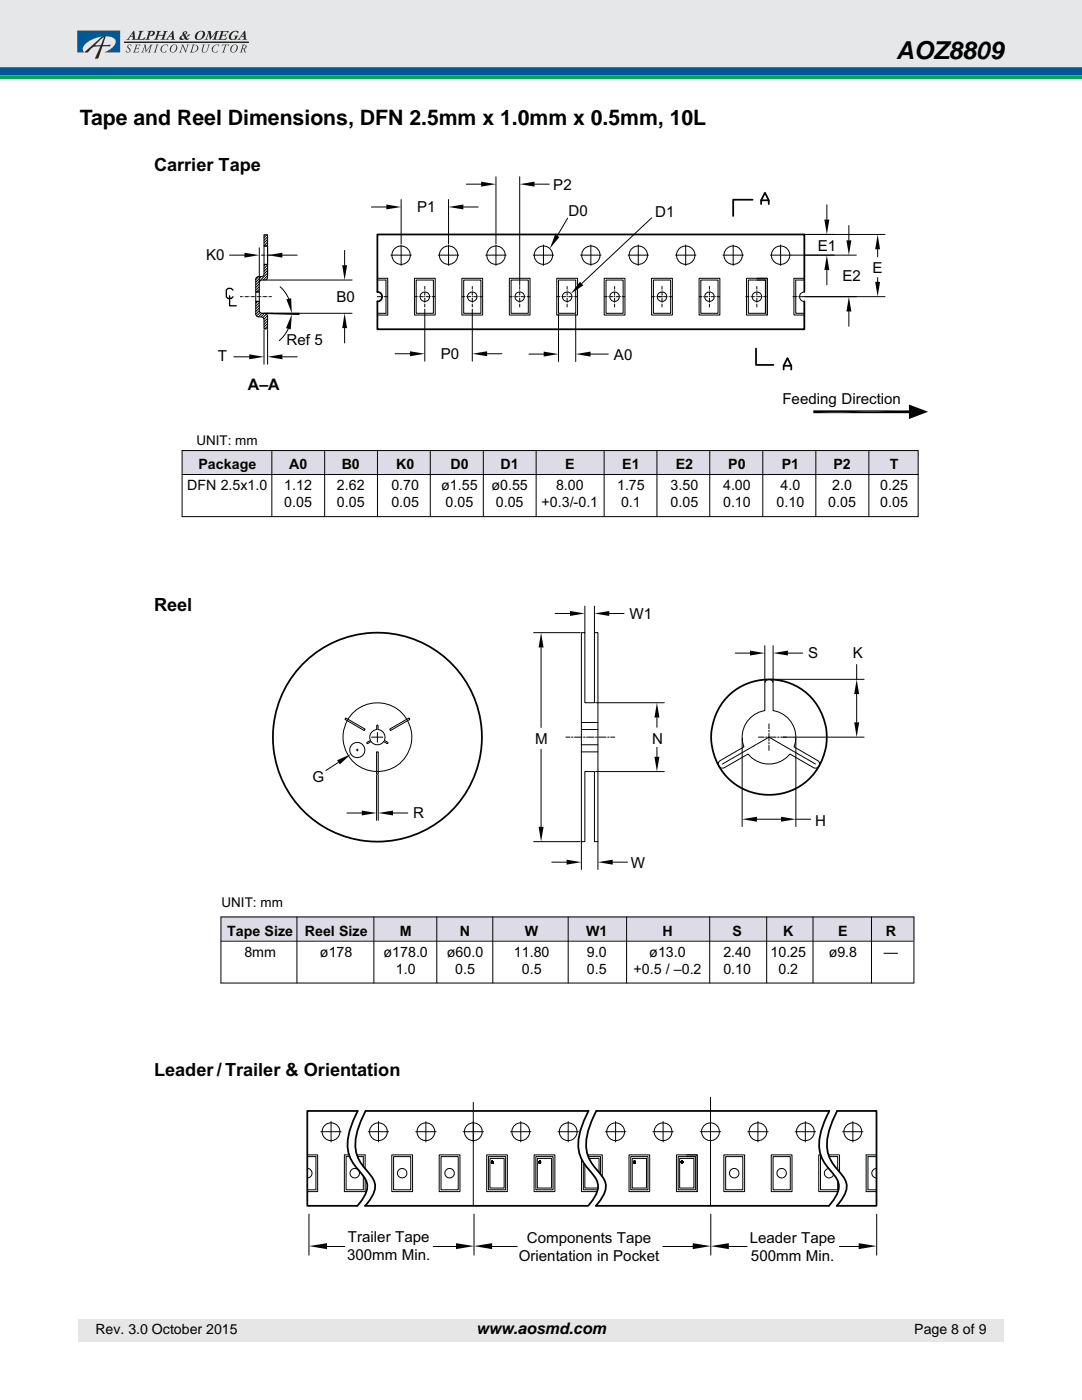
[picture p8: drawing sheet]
<svg xmlns="http://www.w3.org/2000/svg" width="216mm" height="279mm" viewBox="0 0 216 279" stroke-linecap="round" stroke-linejoin="round" font-family="sans-serif">
<path d="M0 14.2h215.9" fill="none" stroke="#005994" stroke-width="1.8" stroke-linecap="butt"/>
<path d="M-.1 -.1h216v13.5h-216z" fill="#e6e7e8"/>
<g fill="#252425">
<path d="M27.7 6.2h.9l-.3 .2-.5 1.4a1.3 1.3 0 0 0 1.2-.4l-.2 .5h-1.7a.59 .59 0 0 0 .5-.6l.3-.9z"/>
<path d="M29.5 6.2l.9-.1 .4 .2 .1 .2a.71 .71 0 0 1-1 .6l.1-.1a.46 .46 0 0 0 .5-.5l-.1-.2h-.3l-.5 1.5h.3v.1h-.9l.1-.1a1.88 1.88 0 0 0 .6-1.5h-.3z"/>
<path d="M31.3 6.2h.9l-.4 .1-.1 .7h.9l.2-.7-.2-.1h.9l-.4 .2-.4 1.4 .2 .1h-.9l.3-.1 .2-.7h-.1h-.8l-.2 .7 .2 .1h-.9l.3-.1 .3-.9 .1-.6z"/>
<path d="M41.4 6.2h.6l.2 1.2 .8-1.1a.48 .48 0 0 1 .7-.1l-.3 .2-.4 1.3 .2 .2h-.9l.4-.2 .3-1.2-1.1 1.4h-.1l-.1-1.4-.4 1.2 .2 .2h-.7l.4-.3 .3-1 .1-.2z"/>
<path d="M43.9 6.2h1.7l-.1 .4-.2-.3h-.7l-.3 .7h.5l.4-.3-.2 .7h-.1l-.1-.3h-.5l-.2 .6a.99 .99 0 0 0 1.2-.3l-.2 .5h-1.7l.4-.2 .4-1.3-.3-.1z"/>
<path d="M46.1 6.5a1.28 1.28 0 0 1 1.5-.2l-.1 .4-.2-.2a.82 .82 0 0 0-.9 0 .82 .82 0 0 0-.3 .8v.2a.41 .41 0 0 0 .4 .4 .41 .41 0 0 0 .4-.4l.1-.2-.2-.2h.8l-.2 .2a.77 .77 0 0 1-1.2 .7l-.4-.2a.97 .97 0 0 1 .3-1.3z"/>
<path d="M25.6 9h.7l-.2 .3v-.3l-.2-.1-.3 .3 .1 .3 .3 .4v.3l-.5 .3-.4-.2 .1-.3 .1 .4h.3l.2-.1 .1-.3a.75 .75 0 0 1-.3-1z"/>
<path d="M27 8.9h1l-.1 .3-.1-.2h-.5l-.1 .6 .5-.2-.1 .5-.1-.2h-.4l-.1 .4-.1 .2 .2 .1h.4l.2-.3-.1 .4-1.1-.1 .3-.1 .3-1.2z"/>
<path d="M28.7 8.9h.4l.1 1.2 .9-1.2h.4l-.2 .2-.3 .9-.1 .4 .2 .1-.6-.1 .2-.1 .4-1.1-1 1.2-.2-1.2-.4 1.1 .2 .2h-.5l.2-.2 .4-1.2z"/>
<path d="M31.1 8.9l.6 .1h-.2l-.4 1.1-.1 .2 .2 .2h-.6l.3-.2 .3-1.2z"/>
<path d="M32.4 9.2l.4-.3h.6l.1 .1-.1 .2a.31 .31 0 0 0-.2-.3 .31 .31 0 0 0-.4 .1 .8 .8 0 0 0-.5 .6 .8 .8 0 0 0 .3 .8l.6-.3-.2 .4h-.5l-.4-.2v-.8z"/>
<path d="M36.2 8.9h.4l.5 1.2 .3-1-.2-.2h.6l-.3 .2-.4 1.4-.7-1.4-.3 1.3 .2 .1h-.6l.3-.3 .3-.9v-.3z"/>
<path d="M40.4 8.9h.6l-.3 .2-.2 .7a.45 .45 0 0 0 .3 .6 .45 .45 0 0 0 .5-.5l.3-.8-.2-.2h.5l-.2 .3a1.17 1.17 0 0 1-1.2 1.3l-.2-.2v-.3l.2-.9z"/>
<path d="M42.5 9.3l.6-.4h.4l.3 .1-.2 .3a.44 .44 0 0 0-.4-.4 .44 .44 0 0 0-.4 .3l-.3 .6v.4l.2 .2a.58 .58 0 0 0 .7-.3h.1a.63 .63 0 0 1-.8 .4 .63 .63 0 0 1-.4-.8z"/>
<path d="M44.4 8.9h1.3l-.1 .3-.1-.2h-.4l-.4 1.3 .2 .2h-.6l.2-.2 .4-1.3h-.4l-.2 .2z"/>
<path d="M26.7 6.1h.1l.1 1.4 .2 .4h-.9l.3-.1v-.5h-.5l-.3 .5h.2v.1h-.7l.3-.2zM26.4 6.6l-.3 .6h.4z"/>
<path d="M34.4 6.1l.2 .1 .1 1.5 .2 .2h-.9l.3-.1v-.5h-.5l-.3 .4 .2 .2h-.7l.3-.2zM34.2 6.6l-.3 .6h.4z"/>
<path d="M36.4 6.5l.5-.3 .4 .1a.42 .42 0 0 1-.4 .6l.3 .5 .3-.3-.1-.2h.6l-.8 .6 .3 .2 .3-.1a.47 .47 0 0 1-.4 .4 .47 .47 0 0 1-.5-.2l-.6 .2-.5-.2a.81 .81 0 0 1 .7-.8zM36.4 7.1l-.2 .3v.2l.2 .2 .4-.1-.3-.6zM36.8 6.5l.1 .3 .2-.4z"/>
<path d="M39.1 6.7a1.2 1.2 0 0 1 1.8-.2 1.25 1.25 0 0 1-.5 1.2 1.25 1.25 0 0 1-1.4 .1l-.1-.6zM39.8 6.4a1.04 1.04 0 0 0-.3 1.4 .96 .96 0 0 0 .9-.5 .96 .96 0 0 0-.1-1z"/>
<path d="M48.8 6.1h.1l.1 1a.59 .59 0 0 0 .3 .8h-1l.4-.1-.1-.5h-.5l-.3 .5 .2 .1h-.7l.4-.2zM48.6 6.6l-.4 .6h.4z"/>
<path d="M34.2 9.2a.71 .71 0 0 1 1.1 0 .71 .71 0 0 1-.2 1 .71 .71 0 0 1-1.1 0 .71 .71 0 0 1 .2-1zM34.5 9.1l-.2 .1a.87 .87 0 0 0 0 1.2 .85 .85 0 0 0 .8-.5 .85 .85 0 0 0-.1-.9z"/>
<path d="M38.3 8.9a1.08 1.08 0 0 1 1.3 .5 1.24 1.24 0 0 1-1.7 1l.2-.1 .3-1.1zM38.7 9l-.4 1.3a.72 .72 0 0 0 .9-.3 .72 .72 0 0 0-.3-1z"/>
<path d="M46.2 9.2a.7 .7 0 0 1 1.1-.1 .7 .7 0 0 1-.1 1.1 .71 .71 0 0 1-1.1 .1 .71 .71 0 0 1 .1-1.1zM46.5 9.1l-.1 .1a.85 .85 0 0 0 0 1.2 .85 .85 0 0 0 .8-.5 .85 .85 0 0 0-.1-.9z"/>
<path d="M48.3 8.9h.6l.3 .2-.1 .4-.3 .2 .3 .8a.46 .46 0 0 1-.5-.7h-.2l-.2 .5 .2 .2h-.6l.2-.2 .4-1.2zM48.6 9l-.2 .7a.42 .42 0 0 0 .5-.1 .42 .42 0 0 0 .1-.5z"/>
<path d="M20 8l.8-.6-.7 1.6h-1.1zM16.8 10.5h.7l.2-.3a1.98 1.98 0 0 1 2.3-.9l-1.1 2.4h.7l.8-2.4h1.5l.2-.4-1.6 .1 .6-1.8-.8 .1z"/>
</g>
<path d="M24.8 8.4h24.8" fill="none" stroke="#252425" stroke-width=".31"/>
<path d="M15.4 6.1h8.6v4.4h-3.2l.3-.2a2.51 2.51 0 0 0 1.9-2.3 2.84 2.84 0 0 0-2.8-.7l-.5 .1a5.7 5.7 0 0 0-3 1.8 1 1 0 0 0 .1 1.3h-1.4z" fill="#1e508f"/>
<path d="M0 15.4h215.9" fill="none" stroke="#0aa555" stroke-width=".71" stroke-linecap="butt"/>
<path d="M15.6 263.2h184.6v4.5h-184.6z" fill="#e6e6e6"/>
<path d="M30.8 31.1h154.4v221.5h-154.4z" fill="#fff"/>
<path d="M141.8 242.3v8.2M174.9 242.3v8.2" fill="none" stroke="#010202" stroke-width=".2"/>
<g fill="#010202">
<path d="M141.8 248.7l3.6-.6v1.2z"/>
<path d="M171.3 248.1l3.6 .6-3.6 .6z"/>
</g>
<path d="M94.6 242.3v8.2" fill="none" stroke="#010202" stroke-width=".2"/>
<g fill="#010202">
<path d="M94.6 248.7l3.6-.6v1.2z"/>
<path d="M138.2 248.1l3.6 .6-3.6 .6z"/>
</g>
<path d="M61.7 242.3v8.2" fill="none" stroke="#010202" stroke-width=".2"/>
<g fill="#010202">
<path d="M61.7 248.7l3.6-.6v1.2z"/>
<path d="M91 248.1l3.6 .6-3.6 .6z"/>
<path d="M162.3 81.9h19.1l-19.1 .6z"/>
<path d="M162.3 82.5l19.1-.6v.6z"/>
<path d="M181.4 80.7l3.8 1.5-3.8 1.4z"/>
</g>
<g fill="#dddbe5">
<path d="M36.3 89.9h146.9v4.7h-146.9z"/>
<path d="M44.1 182.9h138.3v4.8h-138.3z"/>
</g>
<g fill="none" stroke="#010202" stroke-width=".2">
<path d="M84.8 57.2v.5M84.8 58.3v.6M84.8 59.5v.6M84.8 59.2h.1M84.8 58h.1M84.8 60.7v.6M84.8 60.4h.1M36.3 89.9h146.9v13.2h-146.9zM36.3 94.7h146.9M54.2 89.9v13.2M64.8 89.9v13.2M75.3 89.9v13.2"/>
<path d="M85.9 89.9v13.2M96.4 89.9v13.2M107 89.9v13.2M120.5 89.9v13.2M131.1 89.9v13.2M141.6 89.9v13.2M152.2 89.9v13.2M44.1 187.8h138.1M59.2 183v13.2M74.6 183v13.2M87.2 183v13.2M98.3 183v13.2"/>
<path d="M113.4 183v13.2M125 183v13.2M141.6 183v13.2M153 183v13.2M162.2 183v13.2M173.9 183v13.2M182.3 183h-138.2v13.2h138.2M64.5 248.8h4.3M86.4 248.8h5.6M96.4 248.8h6.8M132.3 248.8h6.3M144.5 248.8h4.6"/>
<path d="M167.5 248.8h4.1"/>
</g>
<path d="M167 221.7h7.9v19h-7.9M118.9 240.7h46.5" fill="none" stroke="#010202" stroke-width=".35"/>
<path d="M110.8 46.8l.8 .5-1.9 2.3z" fill="#010202"/>
<path d="M113.3 43.5l-2.1 3.6" fill="none" stroke="#010202" stroke-width=".2"/>
<path d="M115.7 56.2l.7 .7-2.5 1.7z" fill="#010202"/>
<g fill="none" stroke="#010202" stroke-width=".2">
<path d="M52.2 50.9h.6M52.7 46.9h.7v2.2h-.7zM52.7 46.9h.1M53.1 50.9h.1M53.3 46.9l-.6 .5M53.4 47.3l-.7 .7M53.4 47.8l-.7 .7M53.4 48.3l-.7 .7M53.4 48.9l-.3 .2M53.4 50.9h.7M130 43.5l-13.9 13.1M157.8 50.9h13.1"/>
<path d="M160.4 59.2h10.5M169.4 45v3M169.4 62.2v2.9"/>
</g>
<g fill="#010202">
<path d="M168.9 48h1l-.5 2.9z"/>
<path d="M169.4 59.2l.5 3h-1z"/>
</g>
<path d="M160.7 46.8h5.8M160.7 50.9h5.8M165 40.9v2.9M165 53.9v2.9" fill="none" stroke="#010202" stroke-width=".2"/>
<g fill="#010202">
<path d="M165 50.9l.5 3h-1z"/>
<path d="M164.5 43.8h1l-.5 3z"/>
</g>
<path d="M160.7 59.2h15.9M160.7 46.8h15.9M175.1 49.7v1.6M175.1 56.2v.1" fill="none" stroke="#010202" stroke-width=".2"/>
<g fill="#010202">
<path d="M174.6 56.3h1l-.5 2.9z"/>
<path d="M175.1 46.8l.5 2.9h-1z"/>
</g>
<g fill="none" stroke="#010202" stroke-width=".2">
<path d="M80 39.8v8.9M89.5 39.8v8.9M48 59.2h.4M48.7 59.2h.1M49 59.2h.6M49.9 59.2h.1M50.2 59.2h.6M51.1 59.2h.1M51.4 59.2h.6M52.3 59.2h.1M52.6 59.2h.6M53.5 59.2h.1"/>
<path d="M53.8 59.2h.4M74.1 41.3h3M78 50.9h4.1M80 48.9v4.1M82.7 59.2h.6M83.6 59.2h.1M83.9 59.2h.6M84.8 59.2h.1M85.1 59.2h.6M86 59.2h.1M86.3 59.2h.5M87.5 50.9h4"/>
<path d="M89.5 48.9v4.1M92.5 41.3h2.9M96.9 50.9h4.1M99 48.9v4.1M101.7 59.2h.5M102.5 59.2h.1M102.8 59.2h.6M103.7 57.2v.5M103.7 58.3v.6M103.7 59.5v.6M103.7 58h.1M103.7 59.2h.1"/>
<path d="M104 59.2h.6M104.9 59.2h.1M105.2 59.2h.5M106.4 50.9h4.1M108.4 48.9v4.1M115.9 50.9h4M117.9 48.9v4.1M120.6 59.2h.5M121.4 59.2h.1M121.7 59.2h.6M122.6 59.2h.1M122.6 58h.1"/>
<path d="M122.6 57.2v.5M122.6 58.3v.6M122.6 59.5v.6M122.9 59.2h.6M123.8 59.2h.1M124.1 59.2h.6M125.3 50.9h4.1M127.4 48.9v4.1M134.8 50.9h4.1M136.8 48.9v4.1M139.5 59.2h.6M140.4 59.2h.1"/>
<path d="M140.7 59.2h.6M141.6 59.2h.1M141.6 58h.1M141.6 57.2v.5M141.6 58.3v.6M141.6 59.5v.6M141.9 59.2h.6M142.8 59.2h.1M143.1 59.2h.5M144.3 50.9h4M146.3 48.9v4.1M153.7 50.9h4.1"/>
<path d="M155.8 48.9v4.1M103.7 60.7v.6M103.7 60.4h.1M122.6 60.4h.1M122.6 60.7v.6M141.6 60.4h.1M141.6 60.7v.6M160.5 60.1v.7M160.5 61.4v.6M160.5 62.6v.6M160.5 63.8v.6M160.5 65v.7"/>
<path d="M160.5 64.7h.1M160.5 63.5h.1M160.5 62.3h.1M160.5 61.1h.1M73.5 225.9h4M75.5 223.8v4.1M82.9 225.9h4.1M85 223.8v4.1M92.4 225.9h4.1M94.4 223.8v4.1M101.9 225.9h4M103.9 223.8v4.1"/>
<path d="M111.3 225.9h4.1M113.4 223.8v4.1M120.8 225.9h4.1M122.8 223.8v4.1M130.3 225.9h4M132.3 223.8v4.1M139.7 225.9h4.1M141.8 223.8v4.1M149.2 225.9h4.1M151.2 223.8v4.1M158.7 225.9h4M160.7 223.8v4.1"/>
<path d="M168.1 225.9h4.1M170.2 223.8v4.1"/>
<circle cx="80" cy="50.9" r="1.84"/>
<circle cx="89.5" cy="50.9" r="1.84"/>
<circle cx="99" cy="50.9" r="1.83"/>
<circle cx="108.4" cy="50.9" r="1.84"/>
<circle cx="117.9" cy="50.9" r="1.84"/>
<circle cx="127.4" cy="50.9" r="1.83"/>
<circle cx="136.8" cy="50.9" r="1.84"/>
<circle cx="146.3" cy="50.9" r="1.84"/>
<circle cx="155.8" cy="50.9" r="1.83"/>
<circle cx="75.5" cy="225.9" r="1.77"/>
<circle cx="85" cy="225.9" r="1.78"/>
<circle cx="94.4" cy="225.9" r="1.77"/>
<circle cx="103.9" cy="225.9" r="1.77"/>
<circle cx="113.4" cy="225.9" r="1.78"/>
<circle cx="122.8" cy="225.9" r="1.78"/>
<circle cx="132.3" cy="225.9" r="1.77"/>
<circle cx="141.8" cy="225.9" r="1.77"/>
<circle cx="151.2" cy="225.9" r="1.78"/>
<circle cx="160.7" cy="225.9" r="1.77"/>
<circle cx="170.2" cy="225.9" r="1.77"/>
</g>
<path d="M150.2 39.9h-3.9v3.2M151.9 40h1.5M75.3 58.3v-11.5h85.2v11.5M151.9 40.7v-.7l.7-1.5 .8 1.5v.7M150.9 69.6v3.2h3.4M156.4 73.8v-.8l.7-1.5 .8 1.5v.8M156.4 73h1.5M71.4 221.7h-10.1v19h10" fill="none" stroke="#010202" stroke-width=".35"/>
<g fill="#010202">
<path d="M77.1 40.8l2.9 .5-2.9 .5z"/>
<path d="M89.5 41.3l3-.5v1z"/>
</g>
<path d="M93.1 36.8h2.9M99 35.3v13.4M103.7 35.3v21.7M106.7 36.8h2.9" fill="none" stroke="#010202" stroke-width=".2"/>
<g fill="#010202">
<path d="M96 36.3l3 .5-3 .4z"/>
<path d="M103.7 36.8l3-.5v.9z"/>
</g>
<path d="M78.9 70.6h2.9M84.8 61.7v10.4M94.2 61.7v10.4M97.2 70.6h3" fill="none" stroke="#010202" stroke-width=".2"/>
<g fill="#010202">
<path d="M81.8 70.1l3 .5-3 .5z"/>
<path d="M94.2 70.6l3-.5v1z"/>
</g>
<g fill="none" stroke="#010202" stroke-width=".2">
<path d="M75.3 59.2h.7M76.3 59.2h.1M76.6 59.2h.7M111.1 59.2h.6M112 59.2h.1M112.3 59.2h.6M113.2 59.2h.1M113.2 57.2v.5M113.2 58.3v.6M113.2 59.5v.6M113.2 58h.1M113.5 59.2h.6"/>
<path d="M114.4 59.2h.1M114.7 59.2h.5M130.1 59.2h.5M130.9 59.2h.1M131.2 59.2h.6M132.1 59.2h.1M132.4 59.2h.6M133.3 59.2h.1M133.6 59.2h.5M148.8 59.2h.6M149.6 59.2h.1M149.9 59.2h.6"/>
<path d="M150.9 59.2h.1M151.2 59.2h.5M152 59.2h.1M152.4 59.2h.5M105.5 70.7h3M111.4 62.7v9.5M113.2 60.7v.6M113.2 60.4h.1M114.9 62.7v9.5M117.8 70.7h3.6M94.4 220v20.7M141.8 219v21.7"/>
<path d="M64 225.9h4.1M66.1 223.8v4.1"/>
<circle cx="66.1" cy="225.9" r="1.77"/>
</g>
<path d="M75.3 58.3a.94 .94 0 0 1 .9 .9 .94 .94 0 0 1-.9 .9M71.4 221.7a12.6 12.6 0 0 0-1.9 8.3 11.3 11.3 0 0 0 2.9 4.5 3.4 3.4 0 0 1 .1 4.5l-1.2 1.7M72.9 221.7h44.5a12.6 12.6 0 0 0-1.8 8.3 11.4 11.4 0 0 0 2.8 4.5 3.4 3.4 0 0 1 .2 4.5l-1.2 1.7h-44.5a6.5 6.5 0 0 0 1.9-4.3 9.6 9.6 0 0 0-2.5-3.8 7 7 0 0 1-1.1-6.4l.5-1.7zM167 221.7a12.6 12.6 0 0 0-1.8 8.3 11.3 11.3 0 0 0 2.8 4.5 3.4 3.4 0 0 1 .2 4.5l-1.2 1.7M118.9 240.7a6.6 6.6 0 0 0 2-4.3 9.4 9.4 0 0 0-2.5-3.8 7 7 0 0 1-1.2-6.4l.5-1.7 1.3-2.8h46.5a12.5 12.5 0 0 0-1.9 8.3 11.3 11.3 0 0 0 2.9 4.5 3.4 3.4 0 0 1 .1 4.5l-1.2 1.7" fill="none" stroke="#010202" stroke-width=".35"/>
<g fill="#010202">
<path d="M108.5 70.2l2.9 .5-2.9 .5z"/>
<path d="M114.9 70.7l2.9-.5v1z"/>
</g>
<path d="M46.7 71.2h3M52.7 65.9v6.8M53.4 65.9v6.8M56.3 71.2h3" fill="none" stroke="#010202" stroke-width=".2"/>
<g fill="#010202">
<path d="M53.4 71.2l2.9-.5v1z"/>
<path d="M49.7 70.7l3 .5-3 .5z"/>
</g>
<path d="M45.8 50.9h3M51.7 49.5v6.9M53.4 49.4v5.7M56.3 50.9h3" fill="none" stroke="#010202" stroke-width=".2"/>
<g fill="#010202">
<path d="M53.4 50.9l2.9-.5v1z"/>
<path d="M48.8 50.4l2.9 .5-2.9 .5z"/>
</g>
<path d="M53 55.9h17.3M68.8 50v2.9M53 62.5h17.3M68.8 65.5v2.9" fill="none" stroke="#010202" stroke-width=".2"/>
<g fill="#010202">
<path d="M68.3 52.9h1l-.5 3z"/>
<path d="M68.8 62.5l.5 3h-1z"/>
</g>
<path d="M51 58.3h.7v1.8h-.7zM52.7 49.1h.7v3.7h-.7zM53.4 49.1v3.7M158.2 59.2h.9M159.4 59.2h.1M159.7 59.2h.8M116 126.3h.7v13.9h1.9v-13.9h.7v41.7h-.7v-14h-1.9v14h-.7zM148.1 147.3v17.7M158.8 147.3v17.7M151 163.5h4.8M158.8 163.5h3" fill="none" stroke="#010202" stroke-width=".2"/>
<path d="M45.8 59v2h1.3M46.5 57.9l-.3-.3h-.7l-.3 .3v1.3l.3 .4h.7l.3-.4" fill="none" stroke="#010202" stroke-width=".26"/>
<g fill="#010202">
<path d="M148.1 163.5l2.9-.5v1z"/>
<path d="M155.8 163l3 .5-3 .5z"/>
</g>
<g fill="none" stroke="#010202" stroke-width=".2">
<path d="M146.7 130.3h3M152.6 128.9v7.3M154.3 128.9v7.3M157.2 130.3h3M144.5 152.3l-.3 .2M144.7 152.2h-.1M145.1 152l-.4 .2M145.2 151.9h-.1M145.6 151.7l-.3 .1M145.7 151.6h-.1M146.1 151.4l-.3 .1M146.2 151.3h.1"/>
<path d="M146.6 151.1l-.3 .1M146.7 151h.1M147.1 150.7l-.3 .2M147.3 150.7h-.1M147.7 150.5l-.4 .1M147.8 150.4h-.1M148.2 150.2l-.3 .1M148.3 150.1h.1M148.7 149.9l-.3 .1M148.8 149.8h.1M149.2 149.6l-.3 .1M149.4 149.5h-.1"/>
<path d="M149.7 149.2l-.3 .2M149.9 149.2h-.1M150.3 148.9l-.4 .2M150.4 148.9h-.1M150.8 148.7l-.3 .1M150.9 148.6h-.1M151.3 148.4l-.3 .1M151.4 148.3h.1M151.8 148.1l-.3 .1M152 148h-.1M152.3 147.7l-.3 .2M152.5 147.7h-.1"/>
<path d="M152.9 147.4l-.4 .2M153 147.4h-.1M153.1 147.3l.3-.2 .4 .2M153.4 144.5v1M153.4 145.8v.3M153.4 146.4v1.5M153.4 148.2v.3M153.4 148.8v1M153.9 147.4h.1M154 147.4l.3 .2M154.4 147.7h.1M154.5 147.7l.4 .2"/>
<path d="M154.9 148h.1M155.1 148.1l.3 .1M155.5 148.3h.1M155.6 148.4l.3 .1M156 148.6h.1M156.1 148.7l.3 .1M156.5 148.9h.1M156.6 148.9l.3 .2M157 149.2h.1M157.1 149.2l.4 .2M157.5 149.5h.1M157.7 149.6l.3 .1"/>
<path d="M158 149.8h.1M158.2 149.9l.3 .1M158.6 150.1h.1M158.7 150.2l.3 .1M159.1 150.4h.1M159.2 150.5l.3 .1M159.6 150.7h.1M159.7 150.7l.4 .2M160.1 151h.1M160.3 151.1l.3 .1M160.7 151.3h.1M160.8 151.4l.3 .1"/>
<path d="M161.2 151.6h.1M161.3 151.7l.3 .1M161.7 151.9h.1M161.8 152l.4 .2M162.2 152.2h.1M162.4 152.3l.3 .2"/>
</g>
<g fill="#010202">
<path d="M149.7 129.8l2.9 .5-2.9 .5z"/>
<path d="M154.3 130.3l2.9-.5v1z"/>
</g>
<path d="M153.7 135.6h18.7M170.9 132.6v3M170.9 138.5v5.7M156.3 147.1h16.1" fill="none" stroke="#010202" stroke-width=".2"/>
<g fill="#010202">
<path d="M170.4 144.2h1l-.5 2.9z"/>
<path d="M170.9 135.6l.5 2.9h-1z"/>
</g>
<path d="M118.8 140.2h13.8M118.8 154h13.8M131.1 149.1v1.9" fill="none" stroke="#010202" stroke-width=".2"/>
<g fill="#010202">
<path d="M131.1 140.2l.5 3h-1z"/>
<path d="M130.6 151h1l-.5 3z"/>
</g>
<path d="M106.5 126.3h9.3M108 129.2v16M108 149.6v15.4M106.5 168h9.3" fill="none" stroke="#010202" stroke-width=".2"/>
<g fill="#010202">
<path d="M108 126.3l.5 2.9h-1z"/>
<path d="M107.5 165h1l-.5 3z"/>
</g>
<path d="M110.8 122.4h2.9M116.7 121v5.3M118.6 121v5.3M121.6 122.4h2.9" fill="none" stroke="#010202" stroke-width=".2"/>
<g fill="#010202">
<path d="M113.7 121.9l3 .5-3 .5z"/>
<path d="M118.6 122.4l3-.5v1z"/>
</g>
<g fill="none" stroke="#010202" stroke-width=".2">
<path d="M152.7 135.9a.83 .83 0 0 1 1-.3 .83 .83 0 0 1 .6 .8v5.4a5.4 5.4 0 0 1 4.1 7.2l4.7 2.8a.82 .82 0 0 1 .3 1.1 .82 .82 0 0 1-1.1 .3l-4.7-2.7a5.3 5.3 0 0 1-8.3 0l-4.7 2.7a.82 .82 0 0 1-1.1-.3 .82 .82 0 0 1 .2-1.1l4.8-2.8a5.4 5.4 0 0 1 4.1-7.2v-5.4zM69 143.3l3.8 2.2-.1 .3-3.9-2.2zM74.2 147.1h2.2M75.1 154.7v9M75.1 150.1h.4v4.4h-.4zM75.2 144.7l.2 .1v.8a1.54 1.54 0 0 1 1.3 2.2l.7 .3v.2l-.2 .1-.7-.4a1.52 1.52 0 0 1-2.4 0l-.7 .4-.2-.1 .1-.2 .6-.3a1.53 1.53 0 0 1 1.3-2.2zM75.3 146.2v1.9M75.5 154.7v9M77.8 145.5l3.8-2.2 .2 .3-3.9 2.2zM112.9 147.1h.8M114 147.1h.3M114.6 147.1h1.5"/>
<path d="M116 145.6h3.3M116 144.2h3.3M116 150.1h3.3M116 148.6h3.3M116.4 147.1h.3M117 147.1h1.5M118.8 147.1h.3M119.4 147.1h1.5M121.3 147.1h.3M121.9 147.1h.8M151.3 147.1h1.2M152.8 147.1h.3"/>
<path d="M153.4 147.1h1.5M155.2 147.1h.3M155.8 147.1h1.1M69.2 162.3h3M78.4 162.3h3"/>
<circle cx="71.3" cy="149.7" r="1.51"/>
<circle cx="75.3" cy="147.1" r="6.9"/>
</g>
<circle cx="75.3" cy="147.1" r="20.9" fill="none" stroke="#010202" stroke-width=".35"/>
<g fill="#010202">
<path d="M72.2 161.8l2.9 .5-2.9 .4z"/>
<path d="M75.5 162.3l2.9-.5v.9z"/>
</g>
<path d="M67.5 152.1l-2.5 1.7" fill="none" stroke="#010202" stroke-width=".2"/>
<path d="M67.3 151.7l2.7-1.2-2.2 2z" fill="#010202"/>
<path d="M71.1 149.7h.4M71.3 149.5v.4M110.1 172.1h3M116 168v5.5M119.3 168v5.5M122.3 172.1h2.9" fill="none" stroke="#010202" stroke-width=".2"/>
<circle cx="153.4" cy="147.1" r="11.5" fill="none" stroke="#010202" stroke-width=".35"/>
<g fill="#010202">
<path d="M113.1 171.6l2.9 .5-2.9 .5z"/>
<path d="M119.3 172.1l3-.5v1z"/>
</g>
<path d="M75.3 60.1v5.6h85.2v-5.6" fill="none" stroke="#010202" stroke-width=".35"/>
<g fill="none" stroke="#010202" stroke-width=".2">
<path d="M51.6 55.2l-.5 .2-.1 .4M51.6 55.2l.8-.1 .2-.2 .1-2.1h.7v2.5l-.1 .4a1.09 1.09 0 0 1-1.2 .2l-.3 .4-.1 2h-.7v-2.5M51.6 55.2l-.6 .6M51.7 57.7l-.5 .6M51.7 56.7l-.7 .7M51.7 57.2l-.7 .7M52.2 55.2l-1.2 1.1M53 52.8l-.3 .3M53.3 55.7l-.1 .1M53.4 55l-.9 .9M53.4 52.9l-.7 .7M53.4 53.4l-.7 .7"/>
<path d="M53.4 54l-.7 .7M53.4 54.5l-2.4 2.3M55.9 57.2a6.8 6.8 0 0 1 1.7 2.4M75.3 55.5h2.1v7.4h-2.1M75.3 55.9h1.7v6.6h-1.7M92.2 55.5h4.1v7.4h-4.1zM92.5 55.9h3.5v6.6h-3.5zM101.6 55.5h4.2v7.4h-4.2zM102 55.9h3.4v6.6h-3.4zM111.1 55.5h4.1v7.4h-4.1zM111.4 55.9h3.5v6.6h-3.5zM120.6 55.5h4.1v7.4h-4.1z"/>
<path d="M120.9 55.9h3.4v6.6h-3.4zM130 55.5h4.2v7.4h-4.2zM130.4 55.9h3.4v6.6h-3.4zM139.5 55.5h4.1v7.4h-4.1zM139.8 55.9h3.5v6.6h-3.5zM149 55.5h4.1v7.4h-4.1zM149.3 55.9h3.4v6.6h-3.4zM151 55.9h1.7v6.6M151 57.2v.5M151 58.3v.6M151 59.5v.6M151 59.2h.1"/>
<path d="M151 58h.1M151 55.5h2.1v7.4M160.5 55.9h-1.7v6.6h1.7M160.5 58.3a.94 .94 0 0 0-1 .9 .94 .94 0 0 0 1 .9M160.5 55.5h-2.1v7.4h2.1M51 60.1h.7l.1 2.2 .3 .2 .9 .1 .4 .3v2.7h-.7v-1.8a.9 .9 0 0 0-1.3-.6l-.4-.4zM51.4 60.1l-.4 .5M51.7 60.4l-.7 .7M51.7 60.9l-.7 .7M51.7 61.5l-.7 .7M51.7 62l-.7 .7M51.9 62.3l-.7 .8"/>
<path d="M52.3 62.5l-.8 .7M52.3 62.5h7.4M52.8 62.5l-.7 .7M52.8 62.5h.2M52.9 62.6l6.8 .2M53.2 62.7l-.7 .7M53.4 63l-.7 .7M53.4 65.6h.1M53.4 63.5l-.7 .7M53.4 64l-.7 .8M53.4 64.6l-.7 .7M53.4 65.1l-.6 .5"/>
<path d="M57.5 65.6a7.3 7.3 0 0 1-1.8 2.4M151 60.7v.6M151 60.4h.1"/>
<circle cx="84.8" cy="59.2" r=".95"/>
</g>
<g fill="#010202">
<path d="M58.2 62.7l-.2 3-.9-.2z"/>
<path d="M57.1 59.7l1-.2 .1 3z"/>
</g>
<g fill="none" stroke="#010202" stroke-width=".2">
<path d="M82.7 55.5h4.1v7.4h-4.1zM83 55.9h3.5v6.6h-3.5zM92.2 59.2h.5M93 59.2h.1M93.3 59.2h.6M94.2 59.2h.1M94.2 57.2v.5M94.2 58.3v.6M94.2 59.5v.6M94.2 58h.1M94.5 59.2h.6M95.4 59.2h.1"/>
<path d="M95.7 59.2h.6M131.5 59.2h.6M132.1 58h.1M132.1 57.2v.5M132.1 58.3v.6M132.1 59.5v.6M175.1 55.4v1.5M94.2 60.7v.6M94.2 60.4h.1M132.1 60.4h.1M132.1 60.7v.6M162.8 89.9v13.2"/>
<path d="M173.4 89.9v13.2M131.1 143.3v1.8M182.4 183v13.2M61.3 233.2a.95 .95 0 0 1 1 .9 .95 .95 0 0 1-1 1M61.3 230.8h1.7v6.6h-1.7M61.3 230.5h2.1v7.3h-2.1M69.6 230.5h-.9v7.3h4.2v-2.6M69.8 230.8h-.7v6.6h3.4v-2.7M71.2 230.5h1.7v2.7M71.3 230.8h1.2v2M78.2 230.5h4.1v7.3h-4.1zM78.5 230.8h3.5v6.6h-3.5z"/>
<path d="M87.6 230.5h4.2v7.3h-4.2zM88 230.8h3.4v6.6h-3.4zM97.1 230.5h4.1v7.3h-4.1zM97.5 230.8h3.4v6.6h-3.4zM97.8 231.2h2.8v5.9h-2.8zM98.1 231.9l.1 .2zM98.1 232l.1 .1zM98.1 231.9l.2 .2M98.1 231.9l.2 .2zM98.1 231.9l.1 .2M98.1 232l.1 .1M98.1 231.8l.2 .3z"/>
<path d="M98.1 232h.1M98.1 231.8l.2 .3M98.1 232v.1M98.1 231.8l.2 .2zM98.1 231.8l.2 .2M98.1 231.8l.3 .2-.3-.2M98.1 231.8l.3 .2zM98.2 231.8l.2 .2zM98.2 231.8l.2 .1zM98.3 231.8l.1 .1zM98.4 231.8h.1M106.6 230.5h4.1v7.3h-4.1z"/>
<path d="M106.9 230.8h3.5v6.6h-3.5zM107.2 231.2h2.9v5.9h-2.9zM107.5 231.9l.2 .2-.2-.2M107.5 232l.2 .1zM107.5 231.9l.2 .2M107.5 232l.1 .1M107.5 231.8l.3 .3zM107.5 231.9l.3 .2zM107.5 231.9l.2 .2zM107.5 232l.1 .1zM107.5 232h.1M107.6 232h.1"/>
<path d="M107.6 231.8l.2 .2M107.6 231.8l.2 .2zM107.6 231.8l.3 .2zM107.7 231.8l.2 .1zM107.8 231.8v.1zM107.8 231.8h.1M116 231.3v6.5h3.2M116.4 231.9v5.5h2.9M116.7 232.4v4.7h2.6M117.2 230.5h3v4.3M117.4 230.8h2.4v3.5M117.5 231.2h2v2.8"/>
<path d="M125.5 230.5h4.1v7.3h-4.1zM125.9 230.8h3.4v6.6h-3.4zM126.2 231.2h2.8v5.9h-2.8zM126.5 231.9l.2 .2zM126.5 231.9l.1 .2zM126.5 232l.1 .1zM126.5 231.9l.1 .2-.1-.1M126.5 231.8l.2 .3zM126.5 232v.1zM126.5 232h.1M126.5 231.8l.2 .3M126.5 231.8l.3 .2z"/>
<path d="M126.5 231.8l.3 .2M126.6 231.8l.2 .2zM126.6 231.8l.2 .1zM126.7 231.8l.1 .1zM126.7 231.8l.1 .1-.1-.1M126.7 231.8h.1M126.8 231.9l-.3-.1 .3 .2M135 230.5h4.1v7.3h-4.1zM135.3 230.8h3.5v6.6h-3.5zM135.6 231.2h2.9v5.9h-2.9zM135.9 231.9l.2 .2zM135.9 232l.2 .1z"/>
<path d="M135.9 231.9l.2 .2M135.9 232l.1 .1M135.9 232l.1 .1zM135.9 231.8l.3 .3zM135.9 231.9l.3 .2M135.9 232h.1M136 231.8l.2 .2zM136 232.1h.1M136 231.8l.2 .2M136 231.8l.3 .2zM136.1 231.8l.2 .2zM136.1 231.8l.2 .1z"/>
<path d="M136.2 231.8v.1zM136.3 231.9l-.2-.1 .2 .1M137 230.5h2.1v7.3M137 230.8h1.8M144.4 230.5h4.2v7.3h-4.2zM144.8 230.8h3.4v6.6h-3.4zM153.9 230.5h4.1v7.3h-4.1zM154.3 230.8h3.4v6.6h-3.4zM163.7 230.5h-.3v7.3h3.8M163.9 230.8h-.2v6.6h3.5v-1.8M165.3 230.5h2.2v3.4M165.4 233.2l-.7 .4a.94 .94 0 0 0 .2 1.3 .94 .94 0 0 0 1.4-.3l.1-.2"/>
<path d="M165.4 230.8h1.8v2.7M174.9 233.2a.95 .95 0 0 0-.9 .9 .95 .95 0 0 0 .9 1M174.9 230.8h-1.7v6.6h1.7M174.9 230.5h-2.1v7.3h2.1M174.9 230.5v3.6"/>
<circle cx="94.2" cy="59.2" r=".95"/>
<circle cx="103.7" cy="59.2" r=".95"/>
<circle cx="113.2" cy="59.2" r=".95"/>
<circle cx="122.6" cy="59.2" r=".95"/>
<circle cx="132.1" cy="59.2" r=".95"/>
<circle cx="141.6" cy="59.2" r=".94"/>
<circle cx="151" cy="59.2" r=".95"/>
<circle cx="70.8" cy="234.1" r=".95"/>
<circle cx="80.3" cy="234.1" r=".95"/>
<circle cx="89.7" cy="234.1" r=".95"/>
<circle cx="146.5" cy="234.1" r=".95"/>
<circle cx="156" cy="234.1" r=".95"/>
</g>
<text font-size="4.9" x="178.8" y="11.7">AOZ8809</text>
<text font-size="4.2" x="15.9" y="25">Tape and Reel Dimensions, DFN 2.5mm x 1.0mm x 0.5mm, 10L</text>
<g font-size="3.6" fill="#010202">
<text x="30.7" y="34.2">Carrier Tape</text>
<text x="30.7" y="121.9">Reel</text>
<text x="30.7" y="214.8">Leader/ Trailer &amp; Orientation</text>
</g>
<text font-size="3.2" fill="#010202" x="49.5" y="77.9">A–A</text>
<text font-size="3.2" x="95" y="266.2">www.aosmd.com</text>
<g font-size="3" fill="#010202">
<text x="110.4" y="37.8">P2</text>
<text x="83.2" y="42.3">P1</text>
<text x="113.5" y="43.1">D0</text>
<text x="130.7" y="43.2">D1</text>
<text x="41.1" y="51.8">K0</text>
<text x="163.2" y="50">E1</text>
<text x="168.1" y="56">E2</text>
<text x="174.1" y="54.6">E</text>
<text x="67.1" y="60.3">B0</text>
<text x="57.2" y="68.9">Ref 5</text>
<text x="87.9" y="71.7">P0</text>
<text x="122.5" y="71.8">A0</text>
<text x="43.5" y="72">T</text>
<text x="156.1" y="80.6">Feeding Direction</text>
<text x="125.6" y="123.5">W1</text>
<text x="161.3" y="131.3">S</text>
<text x="170.1" y="131.3">K</text>
<text x="106.8" y="148.5">M</text>
<text x="130.1" y="148.6">N</text>
<text x="62.4" y="156">G</text>
<text x="82.5" y="163.3">R</text>
<text x="162.7" y="164.8">H</text>
<text x="125.9" y="173.3">W</text>
<text x="69.3" y="251.5">300mm Min.</text>
<text x="69.4" y="247.9">Trailer Tape</text>
<text x="103.5" y="251.6">Orientation in Pocket</text>
<text x="105.1" y="248">Components Tape</text>
<text x="149.6" y="248">Leader Tape</text>
<text x="149.8" y="251.6">500mm Min.</text>
</g>
<g font-size="2.8" fill="#010202">
<text x="39.6" y="93.5">Package</text>
<text x="57.7" y="93.5">A0</text>
<text x="68.2" y="93.5">B0</text>
<text x="79" y="93.5">K0</text>
<text x="89.9" y="93.5">D0</text>
<text x="99.9" y="93.5">D1</text>
<text x="112.8" y="93.5">E</text>
<text x="124.2" y="93.5">E1</text>
<text x="134.8" y="93.5">E2</text>
<text x="145.3" y="93.5">P0</text>
<text x="156" y="93.5">P1</text>
<text x="166.3" y="93.5">P2</text>
<text x="177.6" y="93.5">T</text>
<text x="37.4" y="97.8">DFN 2.5x1.0</text>
<text x="56.7" y="97.8">1.12</text>
<text x="56.7" y="101.2">0.05</text>
<text x="67.2" y="97.8">2.62</text>
<text x="67.2" y="101.2">0.05</text>
<text x="78.1" y="97.8">0.70</text>
<text x="78.1" y="101.2">0.05</text>
<text x="88.1" y="97.8">ø1.55</text>
<text x="88.9" y="101.2">0.05</text>
<text x="98.1" y="97.8">ø0.55</text>
<text x="98.9" y="101.2">0.05</text>
<text x="108.1" y="101.2">+0.3/-0.1</text>
<text x="110.9" y="97.8">8.00</text>
<text x="123.1" y="97.8">1.75</text>
<text x="123.9" y="101.2">0.1</text>
<text x="133.8" y="97.8">3.50</text>
<text x="133.8" y="101.2">0.05</text>
<text x="144.3" y="97.8">4.00</text>
<text x="144.3" y="101.2">0.10</text>
<text x="155" y="101.2">0.10</text>
<text x="155.7" y="97.8">4.0</text>
<text x="165.3" y="101.2">0.05</text>
<text x="166.1" y="97.8">2.0</text>
<text x="175.7" y="97.8">0.25</text>
<text x="175.7" y="101.2">0.05</text>
<text x="45.3" y="186.7">Tape Size</text>
<text x="48.8" y="191">8mm</text>
<text x="60.8" y="186.7">Reel Size</text>
<text x="63.8" y="191">ø178</text>
<text x="76.5" y="191">ø178.0</text>
<text x="79.8" y="186.7">M</text>
<text x="89.2" y="191">ø60.0</text>
<text x="91.8" y="186.7">N</text>
<text x="102.5" y="191">11.80</text>
<text x="104.7" y="186.7">W</text>
<text x="117" y="186.7">W1</text>
<text x="117.1" y="191">9.0</text>
<text x="129.6" y="191">ø13.0</text>
<text x="132.2" y="186.7">H</text>
<text x="144.3" y="191">2.40</text>
<text x="146.2" y="186.7">S</text>
<text x="153.7" y="191">10.25</text>
<text x="156.3" y="186.7">K</text>
<text x="165.4" y="191">ø9.8</text>
<text x="167.3" y="186.7">E</text>
<text x="176.4" y="191">—</text>
<text x="176.8" y="186.7">R</text>
<text x="79" y="194.4">1.0</text>
<text x="90.8" y="194.4">0.5</text>
<text x="104.1" y="194.4">0.5</text>
<text x="117.1" y="194.4">0.5</text>
<text x="126.4" y="194.4">+0.5 / –0.2</text>
<text x="144.3" y="194.4">0.10</text>
<text x="155.3" y="194.4">0.2</text>
</g>
<g font-size="2.8">
<text x="19" y="266.2">Rev. 3.0 October 2015</text>
<text x="182.4" y="266.2">Page 8 of 9</text>
</g>
<g font-size="2.7" fill="#010202">
<text x="39.2" y="88.7">UNIT: mm</text>
<text x="44.2" y="181.1">UNIT: mm</text>
</g>
</svg>
